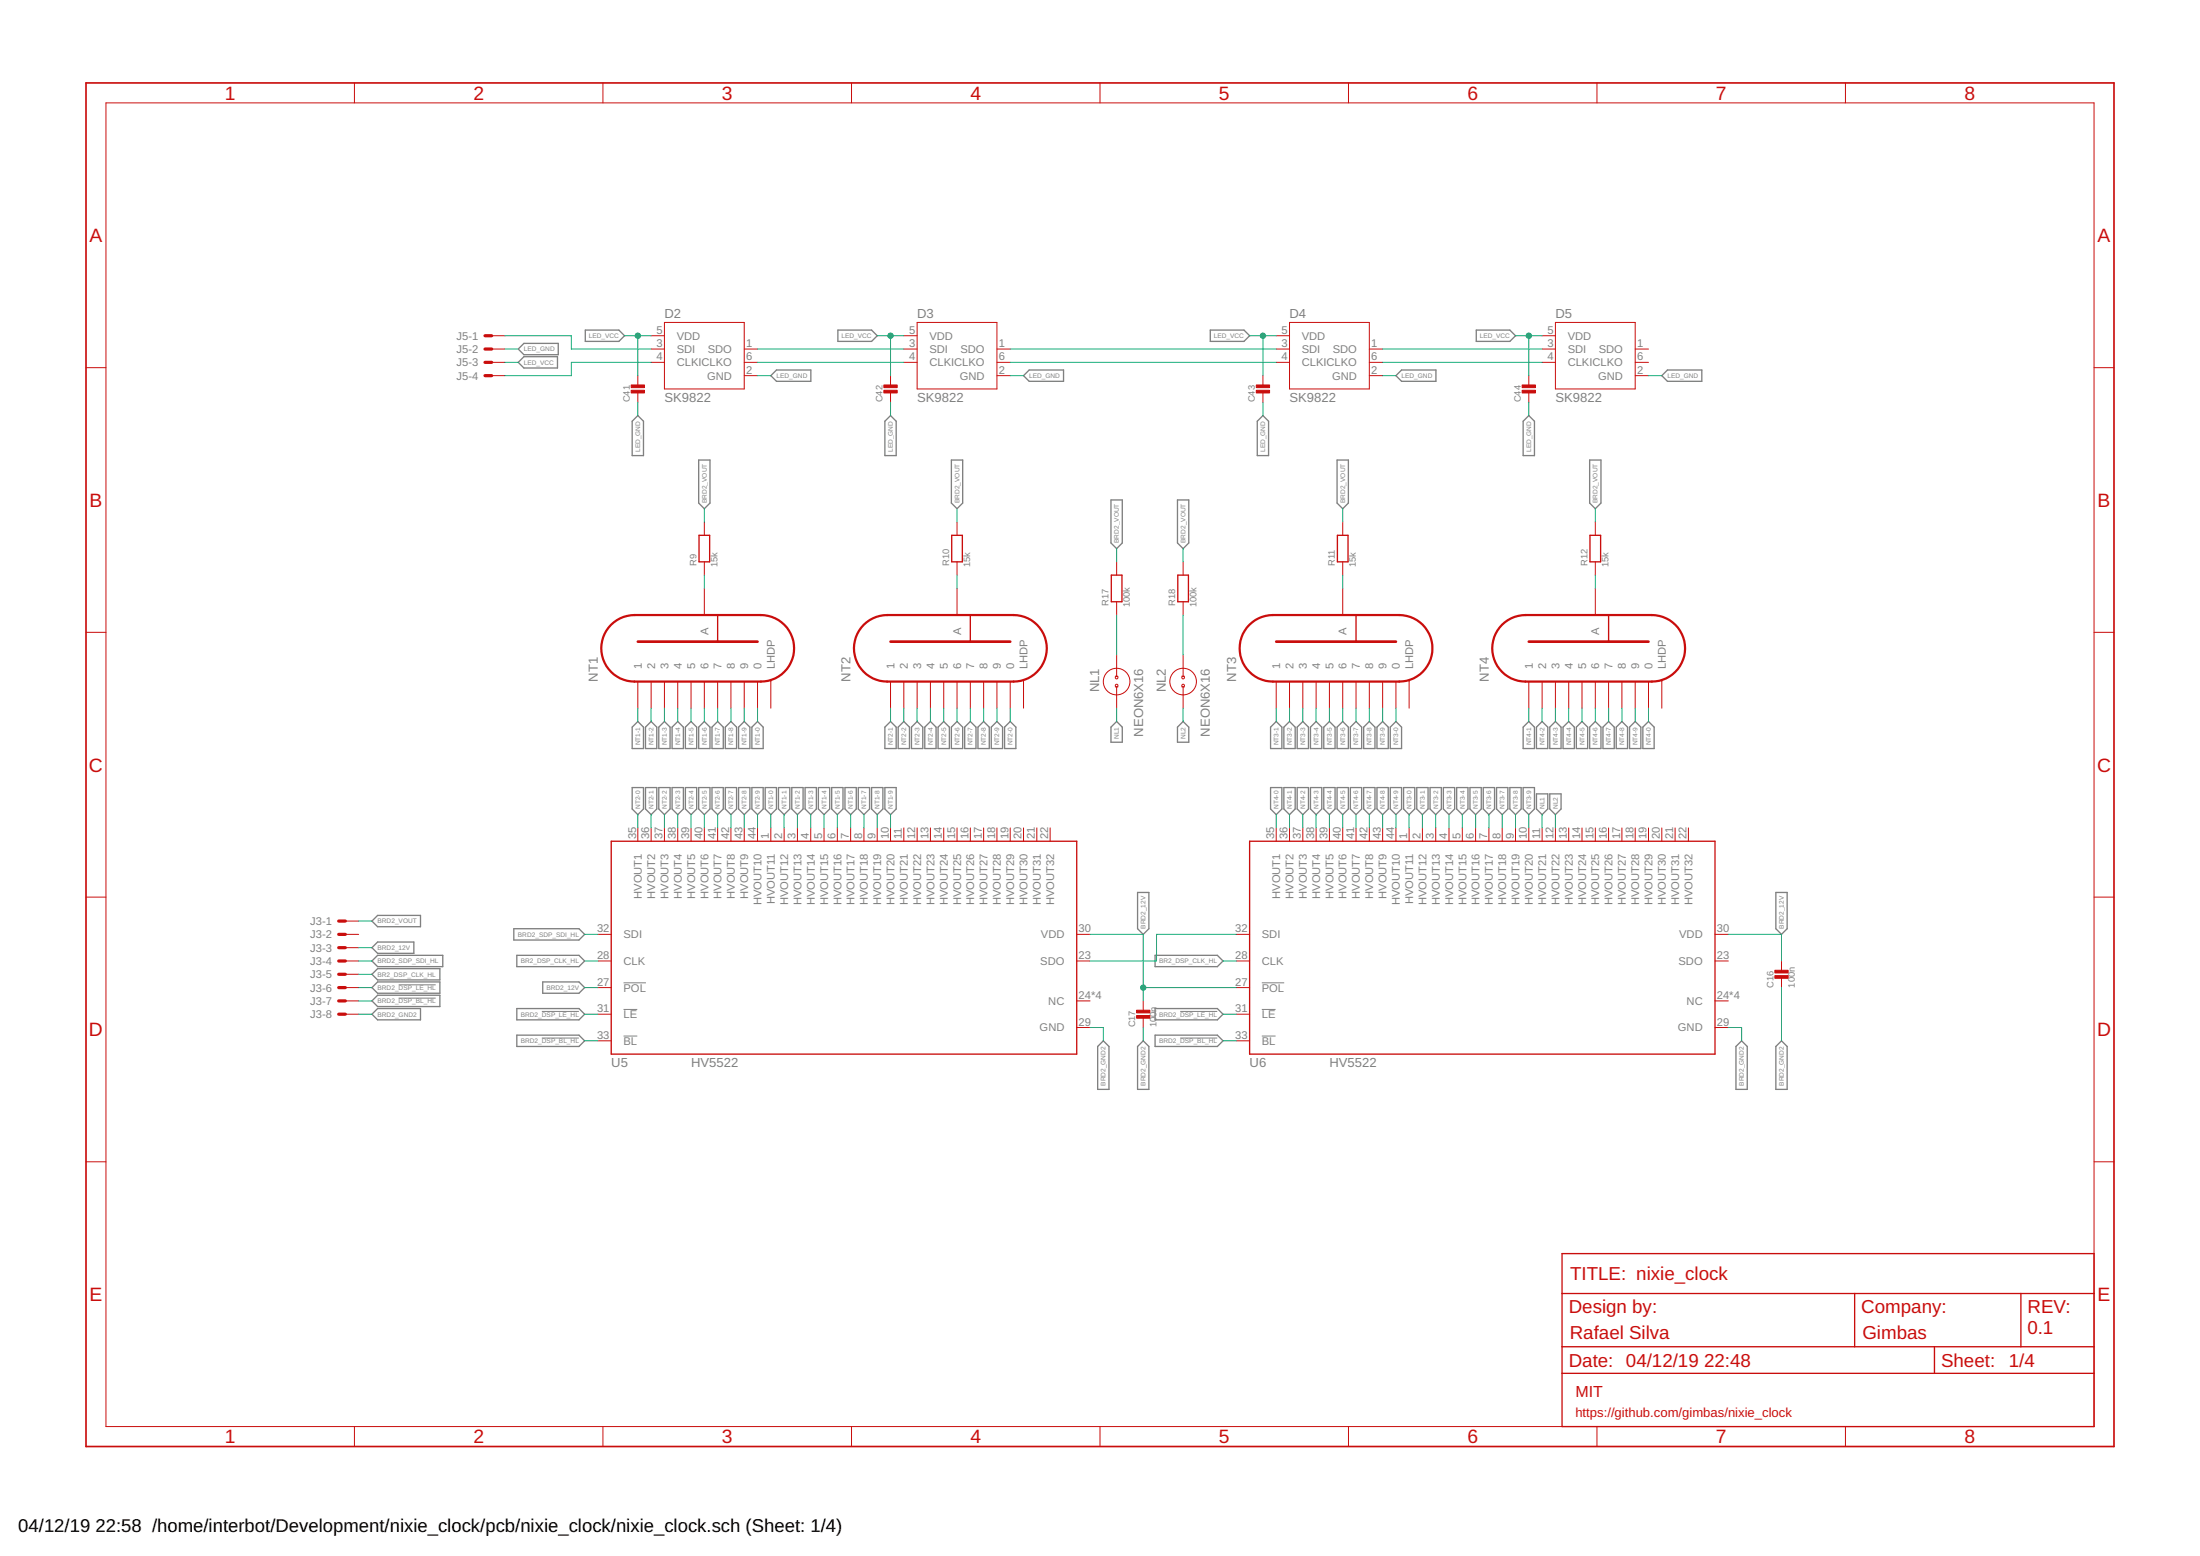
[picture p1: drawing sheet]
<svg xmlns="http://www.w3.org/2000/svg" width="420mm" height="297mm" viewBox="0 0 420 297" stroke-linecap="round" stroke-linejoin="round" font-family="sans-serif">
<path d="M76.1 188h7.1M76.1 190.5h7.1M103.5 193.1h7.1M103.5 198.2h7.1M119.1 187.6h4.3M119.1 192.7h2.6M119.1 197.8h2.6M225.4 193.1h7.1M225.4 198.2h7.1M241 187.6h4.3M241 192.7h2.6M241 197.8h2.6" fill="none" stroke="#808080" stroke-width=".19"/>
<g fill="none" stroke="#808080" stroke-width=".25">
<path d="M99 69.2l1.1-1.1h6.4v2.2h-6.4zM99 66.6l1.1-1h6.5v2.1h-6.5zM111.8 63h6.4l1.1 1.1-1.1 1.1h-6.4zM121.8 79.3l1.1 1.1v6.6h-2.2v-6.6zM147.2 71.7l1.1-1.1h6.6v2.2h-6.6zM160 63h6.5l1 1.1-1 1.1h-6.5zM195.5 71.7l1.1-1.1h6.5v2.2h-6.5zM231.1 63h6.5l1.1 1.1-1.1 1.1h-6.5zM267.7 70.6h6.5v2.2h-6.5l-1.1-1.1zM281.9 63h6.5l1 1.1-1 1.1h-6.5zM292 79.3l1.1 1.1v6.6h-2.2v-6.6zM317.4 71.7l1.1-1.1h6.5v2.2h-6.5z"/>
<path d="M133.4 87.8h2.2v8.2l-1.1 1.1-1.1-1.1zM169 80.4l1.1-1.1 1.1 1.1v6.6h-2.2zM181.7 87.8h2.2v8.2l-1.1 1.1-1.1-1.1zM212.2 95.4h2.1v8.3l-1 1-1.1-1zM224.9 95.4h2.1v8.3l-1 1-1.1-1zM240.1 80.4l1.1-1.1 1.1 1.1v6.6h-2.2zM255.4 87.8h2.1v8.2l-1.1 1.1-1-1.1zM303.6 87.8h2.2v8.2l-1.1 1.1-1.1-1.1zM120.7 138.8l1.1-1.1 1.1 1.1v4.1h-2.2zM123.3 138.8l1.1-1.1 1 1.1v4.1h-2.1zM125.8 138.8l1.1-1.1 1.1 1.1v4.1h-2.2zM128.4 138.8l1-1.1 1.1 1.1v4.1h-2.1z"/>
<path d="M130.9 138.8l1.1-1.1 1.1 1.1v4.1h-2.2zM133.4 138.8l1.1-1.1 1.1 1.1v4.1h-2.2zM136 138.8l1.1-1.1 1 1.1v4.1h-2.1zM138.5 138.8l1.1-1.1 1.1 1.1v4.1h-2.2zM141.1 138.8l1-1.1 1.1 1.1v4.1h-2.1zM143.6 138.8l1.1-1.1 1.1 1.1v4.1h-2.2zM169 138.8l1.1-1.1 1.1 1.1v4.1h-2.2zM171.5 138.8l1.1-1.1 1.1 1.1v4.1h-2.2zM174.1 138.8l1.1-1.1 1 1.1v4.1h-2.1zM176.6 138.8l1.1-1.1 1.1 1.1v4.1h-2.2zM179.2 138.8l1-1.1 1.1 1.1v4.1h-2.1zM181.7 138.8l1.1-1.1 1.1 1.1v4.1h-2.2z"/>
<path d="M184.2 138.8l1.1-1.1 1.1 1.1v4.1h-2.2zM186.8 138.8l1.1-1.1 1 1.1v4.1h-2.1zM189.3 138.8l1.1-1.1 1.1 1.1v4.1h-2.2zM192.9 137.7l1.1 1.1v4.1h-2.1v-4.1zM213.3 137.7l1 1.1v2.9h-2.1v-2.9zM224.9 138.8l1.1-1.1 1 1.1v2.9h-2.1zM242.7 138.8l1-1.1 1.1 1.1v4.1h-2.1zM245.2 138.8l1.1-1.1 1.1 1.1v4.1h-2.2zM247.7 138.8l1.1-1.1 1.1 1.1v4.1h-2.2zM250.3 138.8l1.1-1.1 1 1.1v4.1h-2.1zM252.8 138.8l1.1-1.1 1.1 1.1v4.1h-2.2zM256.4 137.7l1.1 1.1v4.1h-2.1v-4.1z"/>
<path d="M259 137.7l1.1 1.1v4.1h-2.2v-4.1zM261.5 137.7l1.1 1.1v4.1h-2.2v-4.1zM264.1 137.7l1 1.1v4.1h-2.1v-4.1zM266.6 137.7l1.1 1.1v4.1h-2.2v-4.1zM290.9 138.8l1.1-1.1 1.1 1.1v4.1h-2.2zM293.4 138.8l1.1-1.1 1.1 1.1v4.1h-2.2zM296 138.8l1.1-1.1 1 1.1v4.1h-2.1zM298.5 138.8l1.1-1.1 1.1 1.1v4.1h-2.2zM301.1 138.8l1-1.1 1.1 1.1v4.1h-2.1zM303.6 138.8l1.1-1.1 1.1 1.1v4.1h-2.2zM306.1 138.8l1.1-1.1 1.1 1.1v4.1h-2.2zM308.7 138.8l1.1-1.1 1 1.1v4.1h-2.1z"/>
<path d="M311.2 138.8l1.1-1.1 1.1 1.1v4.1h-2.2zM313.8 138.8l1-1.1 1.1 1.1v4.1h-2.1zM120.7 150.3h2.2v4.1l-1.1 1.1-1.1-1.1zM123.3 150.3h2.1v4.1l-1 1.1-1.1-1.1zM125.8 150.3h2.2v4.1l-1.1 1.1-1.1-1.1zM128.4 150.3h2.1v4.1l-1.1 1.1-1-1.1zM130.9 150.3h2.2v4.1l-1.1 1.1-1.1-1.1zM133.4 150.3h2.2v4.1l-1.1 1.1-1.1-1.1zM136 150.3h2.1v4.1l-1 1.1-1.1-1.1zM138.5 150.3h2.2v4.1l-1.1 1.1-1.1-1.1zM141.1 150.3h2.1v4.1l-1.1 1.1-1-1.1zM143.6 150.3h2.2v4.1l-1.1 1.1-1.1-1.1z"/>
<path d="M146.1 150.3h2.2v4.1l-1.1 1.1-1.1-1.1zM148.7 150.3h2.1v4.1l-1 1.1-1.1-1.1zM151.2 150.3h2.2v4.1l-1.1 1.1-1.1-1.1zM153.8 150.3h2.1v4.1l-1.1 1.1-1-1.1zM156.3 150.3h2.2v4.1l-1.1 1.1-1.1-1.1zM158.8 150.3h2.2v4.1l-1.1 1.1-1.1-1.1zM161.4 150.3h2.1v4.1l-1 1.1-1.1-1.1zM163.9 150.3h2.2v4.1l-1.1 1.1-1.1-1.1zM166.5 150.3h2.1v4.1l-1.1 1.1-1-1.1zM169 150.3h2.2v4.1l-1.1 1.1-1.1-1.1zM242.7 150.3h2.1v4.1l-1.1 1.1-1-1.1zM245.2 150.3h2.2v4.1l-1.1 1.1-1.1-1.1z"/>
<path d="M247.7 150.3h2.2v4.1l-1.1 1.1-1.1-1.1zM250.3 150.3h2.1v4.1l-1 1.1-1.1-1.1zM252.8 150.3h2.2v4.1l-1.1 1.1-1.1-1.1zM255.4 150.3h2.1v4.1l-1.1 1.1-1-1.1zM257.9 150.3h2.2v4.1l-1.1 1.1-1.1-1.1zM260.4 150.3h2.2v4.1l-1.1 1.1-1.1-1.1zM263 150.3h2.1v4.1l-1 1.1-1.1-1.1zM265.5 150.3h2.2v4.1l-1.1 1.1-1.1-1.1zM268.1 150.3h2.1v4.1l-1.1 1.1-1-1.1zM270.6 150.3h2.1v4.1l-1 1.1-1.1-1.1zM273.1 150.3h2.2v4.1l-1.1 1.1-1.1-1.1zM275.7 150.3h2.1v4.1l-1.1 1.1-1-1.1z"/>
<path d="M278.2 150.3h2.2v4.1l-1.1 1.1-1.1-1.1zM280.7 150.3h2.2v4.1l-1.1 1.1-1.1-1.1zM283.3 150.3h2.1v4.1l-1 1.1-1.1-1.1zM285.8 150.3h2.2v4.1l-1.1 1.1-1.1-1.1zM288.4 150.3h2.1v4.1l-1.1 1.1-1-1.1zM290.9 150.3h2.2v4.1l-1.1 1.1-1.1-1.1zM293.4 151.6h2.2v2.8l-1.1 1.1-1.1-1.1zM296 151.6h2.1v2.8l-1 1.1-1.1-1.1zM71 175.8l1.1-1h8.2v2.1h-8.2zM98.1 177.3h12.5l1.1 1.1-1.1 1.1h-12.5zM217.3 170.4h2.1v6.9l-1.1 1.1-1-1.1zM339.2 170.4h2.1v6.9l-1.1 1.1-1-1.1z"/>
<path d="M71 188.5l1.1-1h11.9v2.1h-11.9zM71 191.1l1.1-1.1h11.9v2.2h-11.9zM71 193.6l1.1-1.1h8.2v2.2h-8.2zM71 183.5l1.1-1.1h12.5v2.1h-12.5zM71 186l1.1-1.1h11.9v2.2h-11.9zM71 180.9l1.1-1.1h6.9v2.2h-6.9zM98.7 197.6h11.9l1.1 1.1-1.1 1.1h-11.9zM98.7 182.4h11.9l1.1 1.1-1.1 1h-11.9zM98.7 192.5h11.9l1.1 1.1-1.1 1.1h-11.9zM103.7 187.5h6.9l1.1 1-1.1 1.1h-6.9zM210.7 198.7l1.1 1.1v8.2h-2.2v-8.2zM217.3 199.8l1-1.1 1.1 1.1v8.2h-2.1z"/>
<path d="M220.6 192.5h11.9l1.1 1.1-1.1 1.1h-11.9zM220.6 197.6h11.9l1.1 1.1-1.1 1.1h-11.9zM220.6 182.4h11.9l1.1 1.1-1.1 1h-11.9zM331.5 199.8l1.1-1.1 1.1 1.1v8.2h-2.2zM339.2 199.8l1-1.1 1.1 1.1v8.2h-2.1z"/>
</g>
<path d="M116.7 119.3a6.4 6.4 0 0 1 4.5-1.9h24.1a6.3 6.3 0 0 1 6.4 6.4 6.3 6.3 0 0 1-6.4 6.3h-24.1a6.4 6.4 0 0 1-5.9-3.9 6.4 6.4 0 0 1 1.4-6.9zM165 119.3a6.4 6.4 0 0 1 4.4-1.9h24.2a6.3 6.3 0 0 1 6.3 6.4 6.3 6.3 0 0 1-6.3 6.3h-24.2a6.4 6.4 0 0 1-5.8-3.9 6.4 6.4 0 0 1 1.4-6.9zM238.6 119.3a6.4 6.4 0 0 1 4.5-1.9h24.1a6.4 6.4 0 0 1 6.4 6.4 6.4 6.4 0 0 1-6.4 6.3h-24.1a6.3 6.3 0 0 1-5.9-3.9 6.3 6.3 0 0 1 1.4-6.9zM286.9 119.3a6.4 6.4 0 0 1 4.4-1.9h24.2a6.3 6.3 0 0 1 6.3 6.4 6.3 6.3 0 0 1-6.3 6.3h-24.2a6.4 6.4 0 0 1-5.8-3.9 6.4 6.4 0 0 1 1.4-6.9z" fill="none" stroke="#c90d0c" stroke-width=".42"/>
<g fill="none" stroke="#c90d0c" stroke-width=".19">
<path d="M20.2 19.6h379.7v252.7h-379.7zM67.7 15.8v3.8M115.1 15.8v3.8M162.6 15.8v3.8M210.1 15.8v3.8M257.5 15.8v3.8M305 15.8v3.8M352.4 15.8v3.8M16.4 70.2h3.8M93.9 69.2h2.5M93.9 66.6h2.5M93.9 64.1h2.5"/>
<path d="M93.9 71.7h2.5M121.8 71.7v2M121.8 74.8v2M124.4 69.2h2.5M124.4 66.6h2.5M124.4 64.1h2.5M126.9 61.6h15.2v12.7h-15.2zM142.1 69.2h2.6M142.1 66.6h2.6M142.1 71.7h2.6M170.1 71.7v2M170.1 74.8v2"/>
<path d="M172.6 69.2h2.6M172.6 66.6h2.6M172.6 64.1h2.6M175.2 61.6h15.2v12.7h-15.2zM190.4 69.2h2.5M190.4 66.6h2.5M190.4 71.7h2.5M241.2 71.7v2M241.2 74.8v2M243.7 69.2h2.6M243.7 66.6h2.6M243.7 64.1h2.6"/>
<path d="M246.3 61.6h15.2v12.7h-15.2zM261.5 69.2h2.6M261.5 66.6h2.6M261.5 71.7h2.6M292 71.7v2M292 74.8v2M294.5 69.2h2.6M294.5 66.6h2.6M294.5 64.1h2.6M297.1 61.6h15.2v12.7h-15.2zM312.3 69.2h2.5M312.3 66.6h2.5"/>
<path d="M312.3 71.7h2.5M399.9 70.2h3.8M134.5 99.7v2.5M182.8 99.7v2.5M256.4 99.7v2.5M304.7 99.7v2.5M134.5 107.3v2.5M134.5 112.3v5.1M182.8 107.3v2.5M182.8 112.3v5.1M213.3 107.3v2.5M213.3 114.9v2.5"/>
<path d="M226 107.3v2.5M226 114.9v2.5M256.4 107.3v2.5M256.4 112.3v5.1M304.7 107.3v2.5M304.7 112.3v5.1M16.4 120.7h3.8M121.8 130.1v5.1M124.4 130.1v5.1M126.9 130.1v5.1M129.4 130.1v5.1M132 130.1v5.1"/>
<path d="M134.5 130.1v5.1M137.1 130.1v5.1M139.6 130.1v5.1M142.1 130.1v5.1M144.7 130.1v5.1M147.2 129.9v5.3M170.1 130.1v5.1M172.6 130.1v5.1M175.2 130.1v5.1M177.7 130.1v5.1M180.2 130.1v5.1M182.8 130.1v5.1"/>
<path d="M185.3 130.1v5.1M187.9 130.1v5.1M190.4 130.1v5.1M192.9 130.1v5.1M195.5 129.9v5.3M213 129.1h.5M213 131.1h.5M213.3 125v4.1M213.3 131.1v4.1M225.7 129.1h.5M225.7 131.1h.5M226 125v4.1"/>
<path d="M226 131.1v4.1M243.7 130.1v5.1M246.3 130.1v5.1M248.8 130.1v5.1M251.4 130.1v5.1M253.9 130.1v5.1M256.4 130.1v5.1M259 130.1v5.1M261.5 130.1v5.1M264.1 130.1v5.1M266.6 130.1v5.1M269.1 129.9v5.3"/>
<path d="M292 130.1v5.1M294.5 130.1v5.1M297.1 130.1v5.1M299.6 130.1v5.1M302.1 130.1v5.1M304.7 130.1v5.1M307.2 130.1v5.1M309.8 130.1v5.1M312.3 130.1v5.1M314.8 130.1v5.1M317.4 129.9v5.3M399.9 120.7h3.8"/>
<path d="M121.8 158.1v2.5M124.4 158.1v2.5M126.9 158.1v2.5M129.4 158.1v2.5M132 158.1v2.5M134.5 158.1v2.5M137.1 158.1v2.5M139.6 158.1v2.5M142.1 158.1v2.5M144.7 158.1v2.5M147.2 158.1v2.5M149.8 158.1v2.5"/>
<path d="M152.3 158.1v2.5M154.8 158.1v2.5M157.4 158.1v2.5M159.9 158.1v2.5M162.5 158.1v2.5M165 158.1v2.5M167.5 158.1v2.5M170.1 158.1v2.5M172.6 158.1v2.5M175.2 158.1v2.5M177.7 158.1v2.5M180.2 158.1v2.5"/>
<path d="M182.8 158.1v2.5M185.3 158.1v2.5M187.9 158.1v2.5M190.4 158.1v2.5M192.9 158.1v2.5M195.5 158.1v2.5M198 158.1v2.5M200.6 158.1v2.5M243.7 158.1v2.5M246.3 158.1v2.5M248.8 158.1v2.5M251.4 158.1v2.5"/>
<path d="M253.9 158.1v2.5M256.4 158.1v2.5M259 158.1v2.5M261.5 158.1v2.5M264.1 158.1v2.5M266.6 158.1v2.5M269.1 158.1v2.5M271.7 158.1v2.5M274.2 158.1v2.5M276.7 158.1v2.5M279.3 158.1v2.5M281.8 158.1v2.5"/>
<path d="M284.4 158.1v2.5M286.9 158.1v2.5M289.4 158.1v2.5M292 158.1v2.5M294.5 158.1v2.5M297.1 158.1v2.5M299.6 158.1v2.5M302.1 158.1v2.5M304.7 158.1v2.5M307.2 158.1v2.5M309.8 158.1v2.5M312.3 158.1v2.5"/>
<path d="M314.8 158.1v2.5M317.4 158.1v2.5M319.9 158.1v2.5M322.5 158.1v2.5M16.4 171.3h3.8M66 178.4h2.5M66 175.8h2.5M114.2 178.4h2.5M205.6 178.4h2.6M236.1 178.4h2.6M327.5 178.4h2.6M399.9 171.3h3.8"/>
<path d="M66 183.5h2.5M66 191.1h2.5M66 188.5h2.5M66 193.6h2.5M66 180.9h2.5M66 186h2.5M114.2 183.5h2.5M114.2 188.5h2.5M114.2 193.6h2.5M114.2 198.7h2.5M205.6 183.5h2.6M205.6 191.1h2.6"/>
<path d="M205.6 196.2h2.6M218.3 191.1v2M218.3 194.1v2.1M236.1 183.5h2.6M236.1 188.5h2.6M236.1 193.6h2.6M236.1 198.7h2.6M327.5 183.5h2.6M327.5 191.1h2.6M327.5 196.2h2.6M340.2 183.5v2M340.2 186.5v2"/>
<path d="M16.4 221.8h3.8M399.9 221.8h3.8M67.7 272.3v3.8M115.1 272.3v3.8M162.6 272.3v3.8M210.1 272.3v3.8M257.5 272.3v3.8M305 272.3v3.8M352.4 272.3v3.8"/>
<circle cx="213.3" cy="130.1" r="2.54"/>
<circle cx="213.3" cy="130.9" r=".25"/>
<circle cx="213.3" cy="129.3" r=".25"/>
<circle cx="226" cy="130.1" r="2.54"/>
<circle cx="226" cy="129.3" r=".25"/>
<circle cx="226" cy="130.9" r=".25"/>
</g>
<path d="M121.8 122.5h22.9M170.1 122.5h22.8M243.7 122.5h22.9M292 122.5h22.8" fill="none" stroke="#c90d0c" stroke-width=".51"/>
<g fill="none" stroke="#c90d0c" stroke-width=".25">
<path d="M133.5 102.2h2v5.1h-2zM137.1 117.4v5.1M181.8 102.2h2v5.1h-2zM185.3 117.4v5.1M212.2 109.8h2.1v5.1h-2.1zM224.9 109.8h2.1v5.1h-2.1zM255.4 102.2h2.1v5.1h-2.1zM259 117.4v5.1M303.7 102.2h2v5.1h-2zM307.2 117.4v5.1M116.7 160.6h88.9v40.6h-88.9zM238.7 160.6h88.8v40.6h-88.8z"/>
<path d="M298.3 239.3h101.6v33h-101.6zM298.3 246.9h101.6M298.3 257.1h101.6M354.2 246.9v10.2M369.4 257.1v5.1M386 246.9v10.2M298.3 262.2h101.6"/>
</g>
<path d="M16.4 15.8h387.3v260.3h-387.3z" fill="none" stroke="#c90d0c" stroke-width=".32"/>
<g fill="#c90d0c" stroke="#c90d0c" stroke-width=".19">
<path d="M339 186.2h2.5v.6h-2.5z"/>
<path d="M339 185.2h2.5v.5h-2.5z"/>
<path d="M217.1 193.9h2.5v.5h-2.5z"/>
<path d="M217.1 192.8h2.5v.6h-2.5z"/>
<path d="M120.5 74.5h2.6v.5h-2.6z"/>
<path d="M120.5 73.5h2.6v.5h-2.6z"/>
<path d="M168.8 74.5h2.5v.5h-2.5z"/>
<path d="M168.8 73.5h2.5v.5h-2.5z"/>
<path d="M239.9 74.5h2.6v.5h-2.6z"/>
<path d="M239.9 73.5h2.6v.5h-2.6z"/>
<path d="M290.7 74.5h2.5v.5h-2.5z"/>
<path d="M290.7 73.5h2.5v.5h-2.5z"/>
</g>
<path d="M92.6 64.1h1.3M92.6 66.6h1.3M92.6 69.2h1.3M92.6 71.7h1.3M64.7 175.8h1.3M64.7 178.4h1.3M64.7 180.9h1.3M64.7 183.5h1.3M64.7 186h1.3M64.7 188.5h1.3M64.7 191.1h1.3M64.7 193.6h1.3" fill="none" stroke="#c90d0c" stroke-width=".61"/>
<g fill="none" stroke="#0dab76" stroke-width=".19">
<path d="M96.4 66.6h2.6M96.4 64.1h12.7v2.5h15.3M96.4 69.2h2.6M119.3 64.1h5.1M121.8 64.1v7.6M121.8 76.8v2.5M124.4 69.2h-15.3v2.5h-12.7M144.7 66.6h27.9M144.7 69.2h27.9M144.7 71.7h2.5M167.5 64.1h5.1M170.1 64.1v7.6"/>
<path d="M170.1 76.8v2.5M192.9 66.6h50.8M192.9 69.2h50.8M192.9 71.7h2.6M238.7 64.1h5M241.2 64.1v7.6M241.2 76.8v2.5M264.1 66.6h30.4M264.1 69.2h30.4M264.1 71.7h2.5M289.4 64.1h5.1M292 64.1v7.6"/>
<path d="M292 76.8v2.5M314.8 71.7h2.6M134.5 97.1v2.6M182.8 97.1v2.6M256.4 97.1v2.6M304.7 97.1v2.6M134.5 109.8v2.5M182.8 109.8v2.5M213.3 104.7v2.6M213.3 117.4v7.6M226 104.7v2.6M226 117.4v7.6"/>
<path d="M256.4 109.8v2.5M304.7 109.8v2.5M121.8 135.2v2.5M124.4 135.2v2.5M126.9 135.2v2.5M129.4 135.2v2.5M132 135.2v2.5M134.5 135.2v2.5M137.1 135.2v2.5M139.6 135.2v2.5M142.1 135.2v2.5M144.7 135.2v2.5"/>
<path d="M170.1 135.2v2.5M172.6 135.2v2.5M175.2 135.2v2.5M177.7 135.2v2.5M180.2 135.2v2.5M182.8 135.2v2.5M185.3 135.2v2.5M187.9 135.2v2.5M190.4 135.2v2.5M192.9 135.2v2.5M213.3 135.2v2.5M226 135.2v2.5"/>
<path d="M243.7 135.2v2.5M246.3 135.2v2.5M248.8 135.2v2.5M251.4 135.2v2.5M253.9 135.2v2.5M256.4 135.2v2.5M259 135.2v2.5M261.5 135.2v2.5M264.1 135.2v2.5M266.6 135.2v2.5M292 135.2v2.5M294.5 135.2v2.5"/>
<path d="M297.1 135.2v2.5M299.6 135.2v2.5M302.1 135.2v2.5M304.7 135.2v2.5M307.2 135.2v2.5M309.8 135.2v2.5M312.3 135.2v2.5M314.8 135.2v2.5M121.8 155.5v2.6M124.4 155.5v2.6M126.9 155.5v2.6M129.4 155.5v2.6"/>
<path d="M132 155.5v2.6M134.5 155.5v2.6M137.1 155.5v2.6M139.6 155.5v2.6M142.1 155.5v2.6M144.7 155.5v2.6M147.2 155.5v2.6M149.8 155.5v2.6M152.3 155.5v2.6M154.8 155.5v2.6M157.4 155.5v2.6M159.9 155.5v2.6"/>
<path d="M162.5 155.5v2.6M165 155.5v2.6M167.5 155.5v2.6M170.1 155.5v2.6M243.7 155.5v2.6M246.3 155.5v2.6M248.8 155.5v2.6M251.4 155.5v2.6M253.9 155.5v2.6M256.4 155.5v2.6M259 155.5v2.6M261.5 155.5v2.6"/>
<path d="M264.1 155.5v2.6M266.6 155.5v2.6M269.1 155.5v2.6M271.7 155.5v2.6M274.2 155.5v2.6M276.7 155.5v2.6M279.3 155.5v2.6M281.8 155.5v2.6M284.4 155.5v2.6M286.9 155.5v2.6M289.4 155.5v2.6M292 155.5v2.6"/>
<path d="M294.5 155.5v2.6M297.1 155.5v2.6M68.5 175.8h2.5M111.7 178.4h2.5M208.2 178.4h10.1v12.7M236.1 178.4h-15.2v5.1h-12.7M330.1 178.4h10.1v5.1M68.5 183.5h2.5M68.5 186h2.5M68.5 188.5h2.5M68.5 193.6h2.5M68.5 191.1h2.5"/>
<path d="M68.5 180.9h2.5M111.7 183.5h2.5M111.7 188.5h2.5M111.7 193.6h2.5M111.7 198.7h2.5M208.2 196.2h2.5v2.5M218.3 188.5h17.8M218.3 196.2v2.5M233.6 183.5h2.5M233.6 193.6h2.5M233.6 198.7h2.5M330.1 196.2h2.5v2.5"/>
<path d="M340.2 188.5v10.2"/>
</g>
<g fill="#0dab76" stroke="#0dab76" stroke-width=".19">
<circle cx="121.8" cy="64.1" r=".51"/>
<circle cx="170.1" cy="64.1" r=".51"/>
<circle cx="241.2" cy="64.1" r=".51"/>
<circle cx="292" cy="64.1" r=".51"/>
<circle cx="218.3" cy="188.5" r=".51"/>
</g>
<g font-size="3.7" fill="#c90d0c">
<text x="42.9" y="19">1</text>
<text x="90.4" y="19">2</text>
<text x="137.9" y="19">3</text>
<text x="185.3" y="19">4</text>
<text x="232.8" y="19">5</text>
<text x="280.3" y="19">6</text>
<text x="327.7" y="19">7</text>
<text x="375.2" y="19">8</text>
<text x="17.1" y="46.2">A</text>
<text x="400.6" y="46.2">A</text>
<text x="17.1" y="96.7">B</text>
<text x="400.6" y="96.7">B</text>
<text x="17" y="147.3">C</text>
<text x="400.5" y="147.3">C</text>
<text x="17" y="197.8">D</text>
<text x="400.5" y="197.8">D</text>
<text x="17.1" y="248.4">E</text>
<text x="400.6" y="248.4">E</text>
<text x="42.9" y="275.5">1</text>
<text x="90.4" y="275.5">2</text>
<text x="137.9" y="275.5">3</text>
<text x="185.3" y="275.5">4</text>
<text x="232.8" y="275.5">5</text>
<text x="280.3" y="275.5">6</text>
<text x="327.7" y="275.5">7</text>
<text x="375.2" y="275.5">8</text>
</g>
<g font-size="3.6" fill="#c90d0c">
<text x="299.9" y="244.4">TITLE: nixie_clock</text>
<text x="299.6" y="250.7">Design by:</text>
<text x="355.5" y="250.7">Company:</text>
<text x="387.2" y="250.7">REV:</text>
<text x="299.8" y="255.6">Rafael Silva</text>
<text x="355.7" y="255.6">Gimbas</text>
<text x="387.2" y="254.7">0.1</text>
<text x="299.6" y="260.9">Date: 04/12/19</text>
<text x="325.4" y="260.9">22:48</text>
<text x="370.7" y="260.9">Sheet:</text>
<text x="383.7" y="260.9">1/4</text>
</g>
<g font-size="3.5">
<text x="3.5" y="292.5">04/12/19</text>
<text x="18.2" y="292.5">22:58 /home/interbot/Development/nixie_clock/pcb/nixie_clock/nixie_clock.sch (Sheet: 1/4)</text>
</g>
<text font-size="3" fill="#c90d0c" x="300.9" y="266.7">MIT</text>
<g font-size="2.5" fill="#808080">
<text x="126.9" y="60.8">D2</text>
<text x="175.2" y="60.8">D3</text>
<text x="246.3" y="60.8">D4</text>
<text x="297.1" y="60.8">D5</text>
<text x="126.9" y="76.8">SK9822</text>
<text x="175.2" y="76.8">SK9822</text>
<text x="246.3" y="76.8">SK9822</text>
<text x="297.1" y="76.8">SK9822</text>
<text x="114.2" y="130.1" transform="rotate(-90 114.2 130.1)">NT1</text>
<text x="162.5" y="130.1" transform="rotate(-90 162.5 130.1)">NT2</text>
<text x="236.1" y="130.1" transform="rotate(-90 236.1 130.1)">NT3</text>
<text x="284.4" y="130.1" transform="rotate(-90 284.4 130.1)">NT4</text>
<text x="209.9" y="132.1" transform="rotate(-90 209.9 132.1)">NL1</text>
<text x="222.6" y="132.1" transform="rotate(-90 222.6 132.1)">NL2</text>
<text x="218.3" y="140.6" transform="rotate(-90 218.3 140.6)">NEON6X16</text>
<text x="231" y="140.6" transform="rotate(-90 231 140.6)">NEON6X16</text>
<text x="116.7" y="203.8">U5</text>
<text x="132" y="203.8">HV5522</text>
<text x="238.6" y="203.8">U6</text>
<text x="253.9" y="203.8">HV5522</text>
</g>
<text font-size="2.5" fill="#c90d0c" x="300.9" y="270.6">https://github.com/gimbas/nixie_clock</text>
<g font-size="2.1" fill="#808080">
<text x="87.2" y="64.9">J5-1</text>
<text x="125.4" y="63.7">5</text>
<text x="129.2" y="64.9">VDD</text>
<text x="173.6" y="63.7">5</text>
<text x="177.5" y="64.9">VDD</text>
<text x="244.7" y="63.7">5</text>
<text x="248.6" y="64.9">VDD</text>
<text x="295.5" y="63.7">5</text>
<text x="299.4" y="64.9">VDD</text>
<text x="87.2" y="67.4">J5-2</text>
<text x="87.2" y="69.9">J5-3</text>
<text x="125.4" y="68.8">4</text>
<text x="125.4" y="66.3">3</text>
<text x="129.2" y="69.9">CLKICLKO</text>
<text x="129.2" y="67.4">SDI</text>
<text x="135.2" y="67.4">SDO</text>
<text x="142.5" y="66.3">1</text>
<text x="142.5" y="68.8">6</text>
<text x="142.5" y="71.4">2</text>
<text x="173.6" y="68.8">4</text>
<text x="173.6" y="66.3">3</text>
<text x="177.5" y="69.9">CLKICLKO</text>
<text x="177.5" y="67.4">SDI</text>
<text x="183.4" y="67.4">SDO</text>
<text x="190.7" y="66.3">1</text>
<text x="190.7" y="68.8">6</text>
<text x="190.7" y="71.4">2</text>
<text x="244.7" y="68.8">4</text>
<text x="244.7" y="66.3">3</text>
<text x="248.6" y="69.9">CLKICLKO</text>
<text x="248.6" y="67.4">SDI</text>
<text x="254.5" y="67.4">SDO</text>
<text x="261.9" y="66.3">1</text>
<text x="261.9" y="68.8">6</text>
<text x="261.9" y="71.4">2</text>
<text x="295.5" y="68.8">4</text>
<text x="295.5" y="66.3">3</text>
<text x="299.4" y="69.9">CLKICLKO</text>
<text x="299.4" y="67.4">SDI</text>
<text x="305.3" y="67.4">SDO</text>
<text x="312.7" y="66.3">1</text>
<text x="312.7" y="68.8">6</text>
<text x="312.7" y="71.4">2</text>
<text x="87.2" y="72.5">J5-4</text>
<text x="135.1" y="72.5">GND</text>
<text x="183.3" y="72.5">GND</text>
<text x="254.4" y="72.5">GND</text>
<text x="305.2" y="72.5">GND</text>
<text x="135.3" y="121.2" transform="rotate(-90 135.3 121.2)">A</text>
<text x="183.5" y="121.2" transform="rotate(-90 183.5 121.2)">A</text>
<text x="257.2" y="121.2" transform="rotate(-90 257.2 121.2)">A</text>
<text x="305.4" y="121.2" transform="rotate(-90 305.4 121.2)">A</text>
<text x="122.6" y="127.8" transform="rotate(-90 122.6 127.8)">1</text>
<text x="125.1" y="127.8" transform="rotate(-90 125.1 127.8)">2</text>
<text x="127.7" y="127.8" transform="rotate(-90 127.7 127.8)">3</text>
<text x="130.2" y="127.8" transform="rotate(-90 130.2 127.8)">4</text>
<text x="132.7" y="127.8" transform="rotate(-90 132.7 127.8)">5</text>
<text x="135.3" y="127.8" transform="rotate(-90 135.3 127.8)">6</text>
<text x="137.8" y="127.8" transform="rotate(-90 137.8 127.8)">7</text>
<text x="140.4" y="127.8" transform="rotate(-90 140.4 127.8)">8</text>
<text x="142.9" y="127.8" transform="rotate(-90 142.9 127.8)">9</text>
<text x="145.4" y="127.8" transform="rotate(-90 145.4 127.8)">0</text>
<text x="148" y="127.8" transform="rotate(-90 148 127.8)">LHDP</text>
<text x="170.8" y="127.8" transform="rotate(-90 170.8 127.8)">1</text>
<text x="173.4" y="127.8" transform="rotate(-90 173.4 127.8)">2</text>
<text x="175.9" y="127.8" transform="rotate(-90 175.9 127.8)">3</text>
<text x="178.5" y="127.8" transform="rotate(-90 178.5 127.8)">4</text>
<text x="181" y="127.8" transform="rotate(-90 181 127.8)">5</text>
<text x="183.5" y="127.8" transform="rotate(-90 183.5 127.8)">6</text>
<text x="186.1" y="127.8" transform="rotate(-90 186.1 127.8)">7</text>
<text x="188.6" y="127.8" transform="rotate(-90 188.6 127.8)">8</text>
<text x="191.2" y="127.8" transform="rotate(-90 191.2 127.8)">9</text>
<text x="193.7" y="127.8" transform="rotate(-90 193.7 127.8)">0</text>
<text x="196.2" y="127.8" transform="rotate(-90 196.2 127.8)">LHDP</text>
<text x="244.5" y="127.8" transform="rotate(-90 244.5 127.8)">1</text>
<text x="247" y="127.8" transform="rotate(-90 247 127.8)">2</text>
<text x="249.6" y="127.8" transform="rotate(-90 249.6 127.8)">3</text>
<text x="252.1" y="127.8" transform="rotate(-90 252.1 127.8)">4</text>
<text x="254.6" y="127.8" transform="rotate(-90 254.6 127.8)">5</text>
<text x="257.2" y="127.8" transform="rotate(-90 257.2 127.8)">6</text>
<text x="259.7" y="127.8" transform="rotate(-90 259.7 127.8)">7</text>
<text x="262.3" y="127.8" transform="rotate(-90 262.3 127.8)">8</text>
<text x="264.8" y="127.8" transform="rotate(-90 264.8 127.8)">9</text>
<text x="267.3" y="127.8" transform="rotate(-90 267.3 127.8)">0</text>
<text x="269.9" y="127.8" transform="rotate(-90 269.9 127.8)">LHDP</text>
<text x="292.7" y="127.8" transform="rotate(-90 292.7 127.8)">1</text>
<text x="295.3" y="127.8" transform="rotate(-90 295.3 127.8)">2</text>
<text x="297.8" y="127.8" transform="rotate(-90 297.8 127.8)">3</text>
<text x="300.4" y="127.8" transform="rotate(-90 300.4 127.8)">4</text>
<text x="302.9" y="127.8" transform="rotate(-90 302.9 127.8)">5</text>
<text x="305.4" y="127.8" transform="rotate(-90 305.4 127.8)">6</text>
<text x="308" y="127.8" transform="rotate(-90 308 127.8)">7</text>
<text x="310.5" y="127.8" transform="rotate(-90 310.5 127.8)">8</text>
<text x="313.1" y="127.8" transform="rotate(-90 313.1 127.8)">9</text>
<text x="315.6" y="127.8" transform="rotate(-90 315.6 127.8)">0</text>
<text x="318.1" y="127.8" transform="rotate(-90 318.1 127.8)">LHDP</text>
<text x="121.5" y="160.2" transform="rotate(-90 121.5 160.2)">35</text>
<text x="124" y="160.2" transform="rotate(-90 124 160.2)">36</text>
<text x="126.5" y="160.2" transform="rotate(-90 126.5 160.2)">37</text>
<text x="129.1" y="160.2" transform="rotate(-90 129.1 160.2)">38</text>
<text x="131.6" y="160.2" transform="rotate(-90 131.6 160.2)">39</text>
<text x="134.2" y="160.2" transform="rotate(-90 134.2 160.2)">40</text>
<text x="136.7" y="160.2" transform="rotate(-90 136.7 160.2)">41</text>
<text x="139.2" y="160.2" transform="rotate(-90 139.2 160.2)">42</text>
<text x="141.8" y="160.2" transform="rotate(-90 141.8 160.2)">43</text>
<text x="144.3" y="160.2" transform="rotate(-90 144.3 160.2)">44</text>
<text x="146.9" y="160.2" transform="rotate(-90 146.9 160.2)">1</text>
<text x="149.4" y="160.2" transform="rotate(-90 149.4 160.2)">2</text>
<text x="151.9" y="160.2" transform="rotate(-90 151.9 160.2)">3</text>
<text x="154.5" y="160.2" transform="rotate(-90 154.5 160.2)">4</text>
<text x="157" y="160.2" transform="rotate(-90 157 160.2)">5</text>
<text x="159.6" y="160.2" transform="rotate(-90 159.6 160.2)">6</text>
<text x="162.1" y="160.2" transform="rotate(-90 162.1 160.2)">7</text>
<text x="164.6" y="160.2" transform="rotate(-90 164.6 160.2)">8</text>
<text x="167.2" y="160.2" transform="rotate(-90 167.2 160.2)">9</text>
<text x="169.7" y="160.2" transform="rotate(-90 169.7 160.2)">10</text>
<text x="172.3" y="160.2" transform="rotate(-90 172.3 160.2)">11</text>
<text x="174.8" y="160.2" transform="rotate(-90 174.8 160.2)">12</text>
<text x="177.3" y="160.2" transform="rotate(-90 177.3 160.2)">13</text>
<text x="179.9" y="160.2" transform="rotate(-90 179.9 160.2)">14</text>
<text x="182.4" y="160.2" transform="rotate(-90 182.4 160.2)">15</text>
<text x="185" y="160.2" transform="rotate(-90 185 160.2)">16</text>
<text x="187.5" y="160.2" transform="rotate(-90 187.5 160.2)">17</text>
<text x="190" y="160.2" transform="rotate(-90 190 160.2)">18</text>
<text x="192.6" y="160.2" transform="rotate(-90 192.6 160.2)">19</text>
<text x="195.1" y="160.2" transform="rotate(-90 195.1 160.2)">20</text>
<text x="197.7" y="160.2" transform="rotate(-90 197.7 160.2)">21</text>
<text x="200.2" y="160.2" transform="rotate(-90 200.2 160.2)">22</text>
<text x="243.4" y="160.2" transform="rotate(-90 243.4 160.2)">35</text>
<text x="245.9" y="160.2" transform="rotate(-90 245.9 160.2)">36</text>
<text x="248.5" y="160.2" transform="rotate(-90 248.5 160.2)">37</text>
<text x="251" y="160.2" transform="rotate(-90 251 160.2)">38</text>
<text x="253.5" y="160.2" transform="rotate(-90 253.5 160.2)">39</text>
<text x="256.1" y="160.2" transform="rotate(-90 256.1 160.2)">40</text>
<text x="258.6" y="160.2" transform="rotate(-90 258.6 160.2)">41</text>
<text x="261.1" y="160.2" transform="rotate(-90 261.1 160.2)">42</text>
<text x="263.7" y="160.2" transform="rotate(-90 263.7 160.2)">43</text>
<text x="266.2" y="160.2" transform="rotate(-90 266.2 160.2)">44</text>
<text x="268.8" y="160.2" transform="rotate(-90 268.8 160.2)">1</text>
<text x="271.3" y="160.2" transform="rotate(-90 271.3 160.2)">2</text>
<text x="273.8" y="160.2" transform="rotate(-90 273.8 160.2)">3</text>
<text x="276.4" y="160.2" transform="rotate(-90 276.4 160.2)">4</text>
<text x="278.9" y="160.2" transform="rotate(-90 278.9 160.2)">5</text>
<text x="281.5" y="160.2" transform="rotate(-90 281.5 160.2)">6</text>
<text x="284" y="160.2" transform="rotate(-90 284 160.2)">7</text>
<text x="286.5" y="160.2" transform="rotate(-90 286.5 160.2)">8</text>
<text x="289.1" y="160.2" transform="rotate(-90 289.1 160.2)">9</text>
<text x="291.6" y="160.2" transform="rotate(-90 291.6 160.2)">10</text>
<text x="294.2" y="160.2" transform="rotate(-90 294.2 160.2)">11</text>
<text x="296.7" y="160.2" transform="rotate(-90 296.7 160.2)">12</text>
<text x="299.2" y="160.2" transform="rotate(-90 299.2 160.2)">13</text>
<text x="301.8" y="160.2" transform="rotate(-90 301.8 160.2)">14</text>
<text x="304.3" y="160.2" transform="rotate(-90 304.3 160.2)">15</text>
<text x="306.9" y="160.2" transform="rotate(-90 306.9 160.2)">16</text>
<text x="309.4" y="160.2" transform="rotate(-90 309.4 160.2)">17</text>
<text x="311.9" y="160.2" transform="rotate(-90 311.9 160.2)">18</text>
<text x="314.5" y="160.2" transform="rotate(-90 314.5 160.2)">19</text>
<text x="317" y="160.2" transform="rotate(-90 317 160.2)">20</text>
<text x="319.6" y="160.2" transform="rotate(-90 319.6 160.2)">21</text>
<text x="322.1" y="160.2" transform="rotate(-90 322.1 160.2)">22</text>
<text x="122.6" y="171.6" transform="rotate(-90 122.6 171.6)">HVOUT1</text>
<text x="125.1" y="171.6" transform="rotate(-90 125.1 171.6)">HVOUT2</text>
<text x="127.7" y="171.6" transform="rotate(-90 127.7 171.6)">HVOUT3</text>
<text x="130.2" y="171.6" transform="rotate(-90 130.2 171.6)">HVOUT4</text>
<text x="132.7" y="171.6" transform="rotate(-90 132.7 171.6)">HVOUT5</text>
<text x="135.3" y="171.6" transform="rotate(-90 135.3 171.6)">HVOUT6</text>
<text x="137.8" y="171.6" transform="rotate(-90 137.8 171.6)">HVOUT7</text>
<text x="140.4" y="171.6" transform="rotate(-90 140.4 171.6)">HVOUT8</text>
<text x="142.9" y="171.6" transform="rotate(-90 142.9 171.6)">HVOUT9</text>
<text x="145.4" y="172.8" transform="rotate(-90 145.4 172.8)">HVOUT10</text>
<text x="148" y="172.6" transform="rotate(-90 148 172.6)">HVOUT11</text>
<text x="150.5" y="172.8" transform="rotate(-90 150.5 172.8)">HVOUT12</text>
<text x="153.1" y="172.8" transform="rotate(-90 153.1 172.8)">HVOUT13</text>
<text x="155.6" y="172.8" transform="rotate(-90 155.6 172.8)">HVOUT14</text>
<text x="158.1" y="172.8" transform="rotate(-90 158.1 172.8)">HVOUT15</text>
<text x="160.7" y="172.8" transform="rotate(-90 160.7 172.8)">HVOUT16</text>
<text x="163.2" y="172.8" transform="rotate(-90 163.2 172.8)">HVOUT17</text>
<text x="165.8" y="172.8" transform="rotate(-90 165.8 172.8)">HVOUT18</text>
<text x="168.3" y="172.8" transform="rotate(-90 168.3 172.8)">HVOUT19</text>
<text x="170.8" y="172.8" transform="rotate(-90 170.8 172.8)">HVOUT20</text>
<text x="173.4" y="172.8" transform="rotate(-90 173.4 172.8)">HVOUT21</text>
<text x="175.9" y="172.8" transform="rotate(-90 175.9 172.8)">HVOUT22</text>
<text x="178.5" y="172.8" transform="rotate(-90 178.5 172.8)">HVOUT23</text>
<text x="181" y="172.8" transform="rotate(-90 181 172.8)">HVOUT24</text>
<text x="183.5" y="172.8" transform="rotate(-90 183.5 172.8)">HVOUT25</text>
<text x="186.1" y="172.8" transform="rotate(-90 186.1 172.8)">HVOUT26</text>
<text x="188.6" y="172.8" transform="rotate(-90 188.6 172.8)">HVOUT27</text>
<text x="191.2" y="172.8" transform="rotate(-90 191.2 172.8)">HVOUT28</text>
<text x="193.7" y="172.8" transform="rotate(-90 193.7 172.8)">HVOUT29</text>
<text x="196.2" y="172.8" transform="rotate(-90 196.2 172.8)">HVOUT30</text>
<text x="198.8" y="172.8" transform="rotate(-90 198.8 172.8)">HVOUT31</text>
<text x="201.3" y="172.8" transform="rotate(-90 201.3 172.8)">HVOUT32</text>
<text x="244.5" y="171.6" transform="rotate(-90 244.5 171.6)">HVOUT1</text>
<text x="247" y="171.6" transform="rotate(-90 247 171.6)">HVOUT2</text>
<text x="249.6" y="171.6" transform="rotate(-90 249.6 171.6)">HVOUT3</text>
<text x="252.1" y="171.6" transform="rotate(-90 252.1 171.6)">HVOUT4</text>
<text x="254.6" y="171.6" transform="rotate(-90 254.6 171.6)">HVOUT5</text>
<text x="257.2" y="171.6" transform="rotate(-90 257.2 171.6)">HVOUT6</text>
<text x="259.7" y="171.6" transform="rotate(-90 259.7 171.6)">HVOUT7</text>
<text x="262.3" y="171.6" transform="rotate(-90 262.3 171.6)">HVOUT8</text>
<text x="264.8" y="171.6" transform="rotate(-90 264.8 171.6)">HVOUT9</text>
<text x="267.3" y="172.8" transform="rotate(-90 267.3 172.8)">HVOUT10</text>
<text x="269.9" y="172.6" transform="rotate(-90 269.9 172.6)">HVOUT11</text>
<text x="272.4" y="172.8" transform="rotate(-90 272.4 172.8)">HVOUT12</text>
<text x="275" y="172.8" transform="rotate(-90 275 172.8)">HVOUT13</text>
<text x="277.5" y="172.8" transform="rotate(-90 277.5 172.8)">HVOUT14</text>
<text x="280" y="172.8" transform="rotate(-90 280 172.8)">HVOUT15</text>
<text x="282.6" y="172.8" transform="rotate(-90 282.6 172.8)">HVOUT16</text>
<text x="285.1" y="172.8" transform="rotate(-90 285.1 172.8)">HVOUT17</text>
<text x="287.7" y="172.8" transform="rotate(-90 287.7 172.8)">HVOUT18</text>
<text x="290.2" y="172.8" transform="rotate(-90 290.2 172.8)">HVOUT19</text>
<text x="292.7" y="172.8" transform="rotate(-90 292.7 172.8)">HVOUT20</text>
<text x="295.3" y="172.8" transform="rotate(-90 295.3 172.8)">HVOUT21</text>
<text x="297.8" y="172.8" transform="rotate(-90 297.8 172.8)">HVOUT22</text>
<text x="300.4" y="172.8" transform="rotate(-90 300.4 172.8)">HVOUT23</text>
<text x="302.9" y="172.8" transform="rotate(-90 302.9 172.8)">HVOUT24</text>
<text x="305.4" y="172.8" transform="rotate(-90 305.4 172.8)">HVOUT25</text>
<text x="308" y="172.8" transform="rotate(-90 308 172.8)">HVOUT26</text>
<text x="310.5" y="172.8" transform="rotate(-90 310.5 172.8)">HVOUT27</text>
<text x="313.1" y="172.8" transform="rotate(-90 313.1 172.8)">HVOUT28</text>
<text x="315.6" y="172.8" transform="rotate(-90 315.6 172.8)">HVOUT29</text>
<text x="318.1" y="172.8" transform="rotate(-90 318.1 172.8)">HVOUT30</text>
<text x="320.7" y="172.8" transform="rotate(-90 320.7 172.8)">HVOUT31</text>
<text x="323.2" y="172.8" transform="rotate(-90 323.2 172.8)">HVOUT32</text>
<text x="59.3" y="176.6">J3-1</text>
<text x="59.3" y="179.1">J3-2</text>
<text x="114" y="178">32</text>
<text x="119.1" y="179.1">SDI</text>
<text x="198.8" y="179.1">VDD</text>
<text x="206" y="178">30</text>
<text x="235.9" y="178">32</text>
<text x="241" y="179.1">SDI</text>
<text x="320.7" y="179.1">VDD</text>
<text x="327.9" y="178">30</text>
<text x="59.3" y="181.7">J3-3</text>
<text x="59.3" y="184.2">J3-4</text>
<text x="114" y="183.1">28</text>
<text x="119.1" y="184.2">CLK</text>
<text x="198.7" y="184.2">SDO</text>
<text x="206" y="183.1">23</text>
<text x="235.9" y="183.1">28</text>
<text x="241" y="184.2">CLK</text>
<text x="320.6" y="184.2">SDO</text>
<text x="327.9" y="183.1">23</text>
<text x="59.3" y="186.7">J3-5</text>
<text x="59.3" y="189.3">J3-6</text>
<text x="59.3" y="191.8">J3-7</text>
<text x="114" y="188.2">27</text>
<text x="119.1" y="189.3">POL</text>
<text x="200.2" y="191.8">NC</text>
<text x="206" y="190.7">24*4</text>
<text x="235.9" y="188.2">27</text>
<text x="241" y="189.3">POL</text>
<text x="322.1" y="191.8">NC</text>
<text x="327.9" y="190.7">24*4</text>
<text x="59.3" y="194.4">J3-8</text>
<text x="114" y="193.2">31</text>
<text x="119.1" y="194.4">LE</text>
<text x="198.6" y="196.9">GND</text>
<text x="206" y="195.8">29</text>
<text x="235.9" y="193.2">31</text>
<text x="241" y="194.4">LE</text>
<text x="320.5" y="196.9">GND</text>
<text x="327.9" y="195.8">29</text>
<text x="114" y="198.3">33</text>
<text x="119.1" y="199.4">BL</text>
<text x="235.9" y="198.3">33</text>
<text x="241" y="199.4">BL</text>
</g>
<g font-size="1.8" fill="#808080">
<text x="120.3" y="76.8" transform="rotate(-90 120.3 76.8)">C41</text>
<text x="168.6" y="76.8" transform="rotate(-90 168.6 76.8)">C42</text>
<text x="239.7" y="76.8" transform="rotate(-90 239.7 76.8)">C43</text>
<text x="290.5" y="76.8" transform="rotate(-90 290.5 76.8)">C44</text>
<text x="133" y="108" transform="rotate(-90 133 108)">R9</text>
<text x="137.1" y="108.3" transform="rotate(-90 137.1 108.3)">15k</text>
<text x="181.3" y="108" transform="rotate(-90 181.3 108)">R10</text>
<text x="185.3" y="108.3" transform="rotate(-90 185.3 108.3)">15k</text>
<text x="254.9" y="108" transform="rotate(-90 254.9 108)">R11</text>
<text x="259" y="108.3" transform="rotate(-90 259 108.3)">15k</text>
<text x="303.2" y="108" transform="rotate(-90 303.2 108)">R12</text>
<text x="307.2" y="108.3" transform="rotate(-90 307.2 108.3)">15k</text>
<text x="211.7" y="115.6" transform="rotate(-90 211.7 115.6)">R17</text>
<text x="215.8" y="115.9" transform="rotate(-90 215.8 115.9)">100k</text>
<text x="224.4" y="115.6" transform="rotate(-90 224.4 115.6)">R18</text>
<text x="228.5" y="115.9" transform="rotate(-90 228.5 115.9)">100k</text>
<text x="338.7" y="188.5" transform="rotate(-90 338.7 188.5)">C16</text>
<text x="342.8" y="188.5" transform="rotate(-90 342.8 188.5)">100n</text>
<text x="216.8" y="196.1" transform="rotate(-90 216.8 196.1)">C17</text>
<text x="220.9" y="196.1" transform="rotate(-90 220.9 196.1)">10</text>
<text x="220.9" y="194.2" transform="rotate(-90 220.9 194.2)">0n</text>
</g>
<g font-size="1.2" fill="#808080">
<text x="112.4" y="64.5">LED_VCC</text>
<text x="160.7" y="64.5">LED_VCC</text>
<text x="231.8" y="64.5">LED_VCC</text>
<text x="282.6" y="64.5">LED_VCC</text>
<text x="100" y="69.6">LED_VCC</text>
<text x="100" y="67.1">LED_GND</text>
<text x="148.3" y="72.2">LED_GND</text>
<text x="196.6" y="72.2">LED_GND</text>
<text x="267.7" y="72.2">LED_GND</text>
<text x="318.5" y="72.2">LED_GND</text>
<text x="122.3" y="86.3" transform="rotate(-90 122.3 86.3)">LED_GND</text>
<text x="170.5" y="86.3" transform="rotate(-90 170.5 86.3)">LED_GND</text>
<text x="241.6" y="86.3" transform="rotate(-90 241.6 86.3)">LED_GND</text>
<text x="292.4" y="86.3" transform="rotate(-90 292.4 86.3)">LED_GND</text>
<text x="135" y="96" transform="rotate(-90 135 96)">BRD2_VOUT</text>
<text x="183.2" y="96" transform="rotate(-90 183.2 96)">BRD2_VOUT</text>
<text x="256.9" y="96" transform="rotate(-90 256.9 96)">BRD2_VOUT</text>
<text x="305.1" y="96" transform="rotate(-90 305.1 96)">BRD2_VOUT</text>
<text x="213.7" y="103.6" transform="rotate(-90 213.7 103.6)">BRD2_VOUT</text>
<text x="226.4" y="103.6" transform="rotate(-90 226.4 103.6)">BRD2_VOUT</text>
<text x="122.3" y="142.3" transform="rotate(-90 122.3 142.3)">NT1-1</text>
<text x="124.8" y="142.3" transform="rotate(-90 124.8 142.3)">NT1-2</text>
<text x="127.3" y="142.3" transform="rotate(-90 127.3 142.3)">NT1-3</text>
<text x="129.9" y="142.3" transform="rotate(-90 129.9 142.3)">NT1-4</text>
<text x="132.4" y="142.3" transform="rotate(-90 132.4 142.3)">NT1-5</text>
<text x="135" y="142.3" transform="rotate(-90 135 142.3)">NT1-6</text>
<text x="137.5" y="142.3" transform="rotate(-90 137.5 142.3)">NT1-7</text>
<text x="140" y="142.3" transform="rotate(-90 140 142.3)">NT1-8</text>
<text x="142.6" y="142.3" transform="rotate(-90 142.6 142.3)">NT1-9</text>
<text x="145.1" y="142.3" transform="rotate(-90 145.1 142.3)">NT1-0</text>
<text x="170.5" y="142.3" transform="rotate(-90 170.5 142.3)">NT2-1</text>
<text x="173.1" y="142.3" transform="rotate(-90 173.1 142.3)">NT2-2</text>
<text x="175.6" y="142.3" transform="rotate(-90 175.6 142.3)">NT2-3</text>
<text x="178.1" y="142.3" transform="rotate(-90 178.1 142.3)">NT2-4</text>
<text x="180.7" y="142.3" transform="rotate(-90 180.7 142.3)">NT2-5</text>
<text x="183.2" y="142.3" transform="rotate(-90 183.2 142.3)">NT2-6</text>
<text x="185.8" y="142.3" transform="rotate(-90 185.8 142.3)">NT2-7</text>
<text x="188.3" y="142.3" transform="rotate(-90 188.3 142.3)">NT2-8</text>
<text x="190.8" y="142.3" transform="rotate(-90 190.8 142.3)">NT2-9</text>
<text x="193.4" y="142.3" transform="rotate(-90 193.4 142.3)">NT2-0</text>
<text x="213.7" y="141.1" transform="rotate(-90 213.7 141.1)">NL1</text>
<text x="226.4" y="141.1" transform="rotate(-90 226.4 141.1)">NL2</text>
<text x="244.2" y="142.3" transform="rotate(-90 244.2 142.3)">NT3-1</text>
<text x="246.7" y="142.3" transform="rotate(-90 246.7 142.3)">NT3-2</text>
<text x="249.3" y="142.3" transform="rotate(-90 249.3 142.3)">NT3-3</text>
<text x="251.8" y="142.3" transform="rotate(-90 251.8 142.3)">NT3-4</text>
<text x="254.3" y="142.3" transform="rotate(-90 254.3 142.3)">NT3-5</text>
<text x="256.9" y="142.3" transform="rotate(-90 256.9 142.3)">NT3-6</text>
<text x="259.4" y="142.3" transform="rotate(-90 259.4 142.3)">NT3-7</text>
<text x="261.9" y="142.3" transform="rotate(-90 261.9 142.3)">NT3-8</text>
<text x="264.5" y="142.3" transform="rotate(-90 264.5 142.3)">NT3-9</text>
<text x="267" y="142.3" transform="rotate(-90 267 142.3)">NT3-0</text>
<text x="292.4" y="142.3" transform="rotate(-90 292.4 142.3)">NT4-1</text>
<text x="295" y="142.3" transform="rotate(-90 295 142.3)">NT4-2</text>
<text x="297.5" y="142.3" transform="rotate(-90 297.5 142.3)">NT4-3</text>
<text x="300" y="142.3" transform="rotate(-90 300 142.3)">NT4-4</text>
<text x="302.6" y="142.3" transform="rotate(-90 302.6 142.3)">NT4-5</text>
<text x="305.1" y="142.3" transform="rotate(-90 305.1 142.3)">NT4-6</text>
<text x="307.7" y="142.3" transform="rotate(-90 307.7 142.3)">NT4-7</text>
<text x="310.2" y="142.3" transform="rotate(-90 310.2 142.3)">NT4-8</text>
<text x="312.7" y="142.3" transform="rotate(-90 312.7 142.3)">NT4-9</text>
<text x="315.3" y="142.3" transform="rotate(-90 315.3 142.3)">NT4-0</text>
<text x="122.3" y="154.4" transform="rotate(-90 122.3 154.4)">NT2-0</text>
<text x="124.8" y="154.4" transform="rotate(-90 124.8 154.4)">NT2-1</text>
<text x="127.3" y="154.4" transform="rotate(-90 127.3 154.4)">NT2-2</text>
<text x="129.9" y="154.4" transform="rotate(-90 129.9 154.4)">NT2-3</text>
<text x="132.4" y="154.4" transform="rotate(-90 132.4 154.4)">NT2-4</text>
<text x="135" y="154.4" transform="rotate(-90 135 154.4)">NT2-5</text>
<text x="137.5" y="154.4" transform="rotate(-90 137.5 154.4)">NT2-6</text>
<text x="140" y="154.4" transform="rotate(-90 140 154.4)">NT2-7</text>
<text x="142.6" y="154.4" transform="rotate(-90 142.6 154.4)">NT2-8</text>
<text x="145.1" y="154.4" transform="rotate(-90 145.1 154.4)">NT2-9</text>
<text x="147.7" y="154.4" transform="rotate(-90 147.7 154.4)">NT1-0</text>
<text x="150.2" y="154.4" transform="rotate(-90 150.2 154.4)">NT1-1</text>
<text x="152.7" y="154.4" transform="rotate(-90 152.7 154.4)">NT1-2</text>
<text x="155.3" y="154.4" transform="rotate(-90 155.3 154.4)">NT1-3</text>
<text x="157.8" y="154.4" transform="rotate(-90 157.8 154.4)">NT1-4</text>
<text x="160.4" y="154.4" transform="rotate(-90 160.4 154.4)">NT1-5</text>
<text x="162.9" y="154.4" transform="rotate(-90 162.9 154.4)">NT1-6</text>
<text x="165.4" y="154.4" transform="rotate(-90 165.4 154.4)">NT1-7</text>
<text x="168" y="154.4" transform="rotate(-90 168 154.4)">NT1-8</text>
<text x="170.5" y="154.4" transform="rotate(-90 170.5 154.4)">NT1-9</text>
<text x="244.2" y="154.4" transform="rotate(-90 244.2 154.4)">NT4-0</text>
<text x="246.7" y="154.4" transform="rotate(-90 246.7 154.4)">NT4-1</text>
<text x="249.3" y="154.4" transform="rotate(-90 249.3 154.4)">NT4-2</text>
<text x="251.8" y="154.4" transform="rotate(-90 251.8 154.4)">NT4-3</text>
<text x="254.3" y="154.4" transform="rotate(-90 254.3 154.4)">NT4-4</text>
<text x="256.9" y="154.4" transform="rotate(-90 256.9 154.4)">NT4-5</text>
<text x="259.4" y="154.4" transform="rotate(-90 259.4 154.4)">NT4-6</text>
<text x="261.9" y="154.4" transform="rotate(-90 261.9 154.4)">NT4-7</text>
<text x="264.5" y="154.4" transform="rotate(-90 264.5 154.4)">NT4-8</text>
<text x="267" y="154.4" transform="rotate(-90 267 154.4)">NT4-9</text>
<text x="269.6" y="154.4" transform="rotate(-90 269.6 154.4)">NT3-0</text>
<text x="272.1" y="154.4" transform="rotate(-90 272.1 154.4)">NT3-1</text>
<text x="274.6" y="154.4" transform="rotate(-90 274.6 154.4)">NT3-2</text>
<text x="277.2" y="154.4" transform="rotate(-90 277.2 154.4)">NT3-3</text>
<text x="279.7" y="154.4" transform="rotate(-90 279.7 154.4)">NT3-4</text>
<text x="282.3" y="154.4" transform="rotate(-90 282.3 154.4)">NT3-5</text>
<text x="284.8" y="154.4" transform="rotate(-90 284.8 154.4)">NT3-6</text>
<text x="287.3" y="154.4" transform="rotate(-90 287.3 154.4)">NT3-7</text>
<text x="289.9" y="154.4" transform="rotate(-90 289.9 154.4)">NT3-8</text>
<text x="292.4" y="154.4" transform="rotate(-90 292.4 154.4)">NT3-9</text>
<text x="295" y="154.4" transform="rotate(-90 295 154.4)">NL1</text>
<text x="297.5" y="154.4" transform="rotate(-90 297.5 154.4)">NL2</text>
<text x="72.1" y="176.3">BRD2_VOUT</text>
<text x="98.9" y="178.8">BRD2_SDP_SDI_HL</text>
<text x="218.8" y="177.3" transform="rotate(-90 218.8 177.3)">BRD2_12V</text>
<text x="340.7" y="177.3" transform="rotate(-90 340.7 177.3)">BRD2_12V</text>
<text x="72.1" y="183.9">BRD2_SDP_SDI_HL</text>
<text x="72.1" y="181.4">BRD2_12V</text>
<text x="99.5" y="183.9">BR2_DSP_CLK_HL</text>
<text x="221.4" y="183.9">BR2_DSP_CLK_HL</text>
<text x="72.1" y="186.4">BR2_DSP_CLK_HL</text>
<text x="72.1" y="189">BRD2_DSP_LE_HL</text>
<text x="72.1" y="191.5">BRD2_DSP_BL_HL</text>
<text x="104.3" y="189">BRD2_12V</text>
<text x="72.1" y="194">BRD2_GND2</text>
<text x="99.5" y="194">BRD2_DSP_LE_HL</text>
<text x="221.4" y="194">BRD2_DSP_LE_HL</text>
<text x="99.5" y="199.1">BRD2_DSP_BL_HL</text>
<text x="221.4" y="199.1">BRD2_DSP_BL_HL</text>
<text x="211.2" y="207.3" transform="rotate(-90 211.2 207.3)">BRD2_GND2</text>
<text x="218.8" y="207.3" transform="rotate(-90 218.8 207.3)">BRD2_GND2</text>
<text x="333.1" y="207.3" transform="rotate(-90 333.1 207.3)">BRD2_GND2</text>
<text x="340.7" y="207.3" transform="rotate(-90 340.7 207.3)">BRD2_GND2</text>
</g>
</svg>
